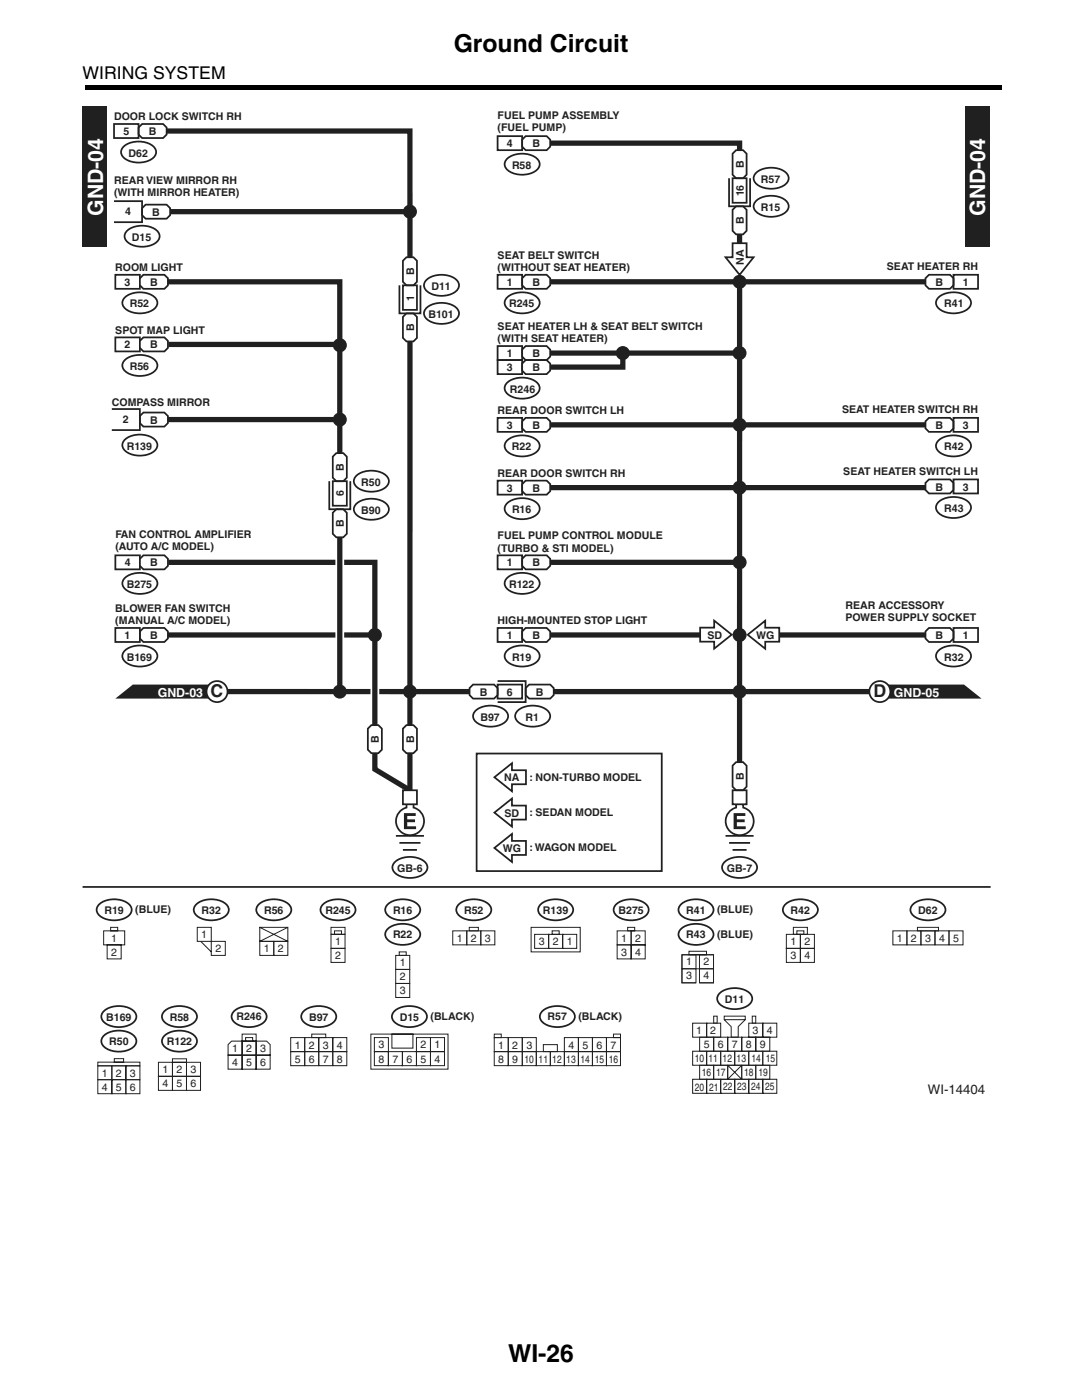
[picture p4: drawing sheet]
<svg xmlns="http://www.w3.org/2000/svg" width="216mm" height="279mm" viewBox="0 0 216 279" stroke-linecap="round" stroke-linejoin="round" font-family="sans-serif">
<path d="M17 17h183v.8h-183z" fill="#000"/>
<path d="M16.5 177.1h181.2" fill="none" stroke="#231f20" stroke-width=".35"/>
<g fill="#231f20">
<path d="M16.5 21.3h4.9v28h-4.9z"/>
<path d="M192.8 21.3h4.9v28h-4.9z"/>
</g>
<path d="M45.4 138.1h48.3M173.5 138.1h-63M81.8 149.7v8.1" fill="none" stroke="#231f20" stroke-width="1.1" stroke-linecap="butt"/>
<path d="M146.2 152.8l.7-.7h1.4l.7 .7v4.2l-.7 .7h-1.4l-.7-.7z" fill="none" stroke="#231f20" stroke-width=".35"/>
<path d="M80.6 162.3h2.4v.6h-1.7v.7h1.5v.5h-1.5v.8h1.8v.6h-2.5z" fill="#231f20"/>
<path d="M78.7 172.2a4.8 4.8 0 0 1 6.3 0 1.63 1.63 0 0 1-1 2.6 4.9 4.9 0 0 1-5.3-.7 1.38 1.38 0 0 1 0-1.9zM79 166.9h5.6M79.7 168.3h4.2M80.4 169.7h2.8M81.1 160.6v.6a2.8 2.8 0 0 0-1.6 4.3 2.8 2.8 0 0 0 4.6 0 2.8 2.8 0 0 0-1.6-4.3v-.6" fill="none" stroke="#231f20" stroke-width=".35"/>
<path d="M175.6 136.7h16.8l3.5 2.8h-20.3z" fill="#231f20"/>
<circle cx="175.6" cy="138.1" r="2.1" fill="#fff"/>
<g fill="none" stroke="#231f20" stroke-width=".35">
<path d="M24.8 130a4.8 4.8 0 0 1 6.3 0 1.63 1.63 0 0 1-1 2.6 4.9 4.9 0 0 1-5.3-.7 1.38 1.38 0 0 1 0-1.9z"/>
<circle cx="175.6" cy="138.1" r="2.1"/>
</g>
<path d="M109.8 28.6h37.8v3.6M147.6 56.3v95.8" fill="none" stroke="#231f20" stroke-width="1.1" stroke-linecap="butt"/>
<path d="M28.6 125.4h4.2l.7 .7v1.4l-.7 .7h-4.2l-.7-.7v-1.4z" fill="#fff"/>
<path d="M23 125.4h4.9v2.8h-4.9zM28.6 125.4h4.2l.7 .7v1.4l-.7 .7h-4.2l-.7-.7v-1.4z" fill="none" stroke="#231f20" stroke-width=".35"/>
<g fill="#231f20">
<circle cx="81.8" cy="42.3" r="1.4"/>
<circle cx="67.8" cy="68.9" r="1.4"/>
</g>
<path d="M24.5 29.4a4.8 4.8 0 0 1 6.3 0 1.63 1.63 0 0 1-.9 2.6 4.9 4.9 0 0 1-5.4-.7 1.38 1.38 0 0 1 0-1.9z" fill="none" stroke="#231f20" stroke-width=".35"/>
<path d="M27.7 25.5l.7-.7h4.2l.7 .7v1.4l-.7 .7h-4.2l-.7-.7z" fill="#fff"/>
<path d="M27.7 25.5l.7-.7h4.2l.7 .7v1.4l-.7 .7h-4.2l-.7-.7z" fill="none" stroke="#231f20" stroke-width=".35"/>
<path d="M33.3 26.2h48.5v25.2" fill="none" stroke="#231f20" stroke-width="1.1" stroke-linecap="butt"/>
<g fill="#231f20">
<circle cx="147.6" cy="138.1" r="1.4"/>
<circle cx="81.8" cy="138.1" r="1.4"/>
<circle cx="67.8" cy="138.1" r="1.4"/>
</g>
<path d="M24.8 59.5a4.8 4.8 0 0 1 6.3 0 1.63 1.63 0 0 1-1 2.6 4.9 4.9 0 0 1-5.3-.7 1.38 1.38 0 0 1 0-1.9zM101.1 59.5a4.8 4.8 0 0 1 6.3 0 1.63 1.63 0 0 1-1 2.6 4.9 4.9 0 0 1-5.3-.7 1.38 1.38 0 0 1 0-1.9zM24.8 72a4.8 4.8 0 0 1 6.3 0 1.63 1.63 0 0 1-1 2.6 4.9 4.9 0 0 1-5.3-.7 1.38 1.38 0 0 1 0-1.9zM101.1 88.1a4.8 4.8 0 0 1 6.3 0 1.63 1.63 0 0 1-1 2.6 4.9 4.9 0 0 1-5.3-.8 1.38 1.38 0 0 1 0-1.8z" fill="none" stroke="#231f20" stroke-width=".35"/>
<path d="M104.9 54.9h4.2l.7 .7v1.4l-.7 .7h-4.2l-.7-.7v-1.4z" fill="#fff"/>
<path d="M104.9 54.9h4.2l.7 .7v1.4l-.7 .7h-4.2l-.7-.7v-1.4z" fill="none" stroke="#231f20" stroke-width=".35"/>
<path d="M104.9 83.4h4.2l.7 .7v1.4l-.7 .7h-4.2l-.7-.7v-1.4z" fill="#fff"/>
<path d="M99.3 54.9h4.9v2.8h-4.9zM187.2 59.5a4.8 4.8 0 0 1 6.3 0 1.63 1.63 0 0 1-1 2.6 4.9 4.9 0 0 1-5.3-.7 1.38 1.38 0 0 1 0-1.9zM99.3 83.4h4.9v2.8h-4.9zM104.9 83.4h4.2l.7 .7v1.4l-.7 .7h-4.2l-.7-.7v-1.4z" fill="none" stroke="#231f20" stroke-width=".35"/>
<path d="M109.8 56.3h74.9M184.7 84.8h-74.9" fill="none" stroke="#231f20" stroke-width="1.1" stroke-linecap="butt"/>
<path d="M185.4 54.9h4.2l.7 .7v1.4l-.7 .7h-4.2l-.7-.7v-1.4z" fill="#fff"/>
<path d="M185.4 54.9h4.2l.7 .7v1.4l-.7 .7h-4.2l-.7-.7v-1.4zM190.3 54.9h4.9v2.8h-4.9zM187.2 88.1a4.8 4.8 0 0 1 6.3 0 1.63 1.63 0 0 1-1 2.6 4.9 4.9 0 0 1-5.3-.8 1.38 1.38 0 0 1 0-1.8z" fill="none" stroke="#231f20" stroke-width=".35"/>
<path d="M184.7 84.1l.7-.7h4.2l.7 .7v1.4l-.7 .7h-4.2l-.7-.7z" fill="#fff"/>
<path d="M184.7 84.1l.7-.7h4.2l.7 .7v1.4l-.7 .7h-4.2l-.7-.7zM190.3 83.4h4.9v2.8h-4.9z" fill="none" stroke="#231f20" stroke-width=".35"/>
<path d="M104.2 69.8l.7-.7h4.2l.7 .7v1.4l-.7 .7h-4.2l-.7-.7z" fill="#fff"/>
<path d="M99.3 69.1h4.9v2.8h-4.9zM101.1 76.6a4.8 4.8 0 0 1 6.3 0 1.63 1.63 0 0 1-1 2.5 4.9 4.9 0 0 1-5.3-.7 1.38 1.38 0 0 1 0-1.8zM104.2 69.8l.7-.7h4.2l.7 .7v1.4l-.7 .7h-4.2l-.7-.7z" fill="none" stroke="#231f20" stroke-width=".35"/>
<path d="M104.2 72.6l.7-.7h4.2l.7 .7v1.4l-.7 .7h-4.2l-.7-.7z" fill="#fff"/>
<path d="M99.3 71.9h4.9v2.8h-4.9zM104.2 72.6l.7-.7h4.2l.7 .7v1.4l-.7 .7h-4.2l-.7-.7zM187.2 100.4a4.8 4.8 0 0 1 6.3 0 1.63 1.63 0 0 1-1 2.5 4.9 4.9 0 0 1-5.3-.7 1.38 1.38 0 0 1 0-1.8z" fill="none" stroke="#231f20" stroke-width=".35"/>
<path d="M184.7 96.4l.7-.7h4.2l.7 .7v1.4l-.7 .7h-4.2l-.7-.7z" fill="#fff"/>
<path d="M184.7 96.4l.7-.7h4.2l.7 .7v1.4l-.7 .7h-4.2l-.7-.7zM190.3 95.7h4.9v2.8h-4.9zM187.2 130a4.8 4.8 0 0 1 6.3 0 1.63 1.63 0 0 1-1 2.6 4.9 4.9 0 0 1-5.3-.7 1.38 1.38 0 0 1 0-1.9z" fill="none" stroke="#231f20" stroke-width=".35"/>
<path d="M185.4 125.4h4.2l.7 .7v1.4l-.7 .7h-4.2l-.7-.7v-1.4z" fill="#fff"/>
<path d="M101.1 31.9a4.8 4.8 0 0 1 6.3 0 1.63 1.63 0 0 1-1 2.5 4.9 4.9 0 0 1-5.3-.7 1.38 1.38 0 0 1 0-1.8zM185.4 125.4h4.2l.7 .7v1.4l-.7 .7h-4.2l-.7-.7v-1.4zM190.3 125.4h4.9v2.8h-4.9z" fill="none" stroke="#231f20" stroke-width=".35"/>
<path d="M104.9 27.2h4.2l.7 .7v1.4l-.7 .7h-4.2l-.7-.7v-1.4z" fill="#fff"/>
<path d="M99.3 27.2h4.9v2.8h-4.9zM104.9 27.2h4.2l.7 .7v1.4l-.7 .7h-4.2l-.7-.7v-1.4z" fill="none" stroke="#231f20" stroke-width=".35"/>
<g fill="#231f20">
<circle cx="147.6" cy="56.3" r="1.4"/>
<circle cx="147.6" cy="84.8" r="1.4"/>
</g>
<path d="M22.8 24.8h4.9v2.8h-4.9zM23 54.9h4.9v2.8h-4.9zM23 67.4h4.9v2.8h-4.9z" fill="none" stroke="#231f20" stroke-width=".35"/>
<path d="M109.8 70.5h37.8" fill="none" stroke="#231f20" stroke-width="1.1" stroke-linecap="butt"/>
<circle cx="147.6" cy="70.5" r="1.4" fill="#231f20"/>
<path d="M101.1 115.5a4.8 4.8 0 0 1 6.3 0 1.63 1.63 0 0 1-1 2.6 4.9 4.9 0 0 1-5.3-.7 1.38 1.38 0 0 1 0-1.9z" fill="none" stroke="#231f20" stroke-width=".35"/>
<path d="M104.2 111.6l.7-.7h4.2l.7 .7v1.4l-.7 .7h-4.2l-.7-.7z" fill="#fff"/>
<path d="M99.3 110.9h4.9v2.8h-4.9zM101.1 100.6a4.8 4.8 0 0 1 6.3 0 1.63 1.63 0 0 1-1 2.6 4.9 4.9 0 0 1-5.3-.7 1.38 1.38 0 0 1 0-1.9zM104.2 111.6l.7-.7h4.2l.7 .7v1.4l-.7 .7h-4.2l-.7-.7z" fill="none" stroke="#231f20" stroke-width=".35"/>
<path d="M104.9 95.9h4.2l.7 .7v1.4l-.7 .7h-4.2l-.7-.7v-1.4z" fill="#fff"/>
<path d="M99.3 95.9h4.9v2.8h-4.9zM104.9 95.9h4.2l.7 .7v1.4l-.7 .7h-4.2l-.7-.7v-1.4z" fill="none" stroke="#231f20" stroke-width=".35"/>
<path d="M184.7 97.3h-74.9" fill="none" stroke="#231f20" stroke-width="1.1" stroke-linecap="butt"/>
<circle cx="147.6" cy="97.3" r="1.4" fill="#231f20"/>
<path d="M147.6 112.3h-37.8" fill="none" stroke="#231f20" stroke-width="1.1" stroke-linecap="butt"/>
<path d="M101.1 130a4.8 4.8 0 0 1 6.3 0 1.63 1.63 0 0 1-1 2.6 4.9 4.9 0 0 1-5.3-.7 1.38 1.38 0 0 1 0-1.9z" fill="none" stroke="#231f20" stroke-width=".35"/>
<path d="M104.2 126.1l.7-.7h4.2l.7 .7v1.4l-.7 .7h-4.2l-.7-.7z" fill="#fff"/>
<path d="M99.3 125.4h4.9v2.8h-4.9zM104.2 126.1l.7-.7h4.2l.7 .7v1.4l-.7 .7h-4.2l-.7-.7z" fill="none" stroke="#231f20" stroke-width=".35"/>
<path d="M142.9 126.8h-33.1M184.7 126.8h-31" fill="none" stroke="#231f20" stroke-width="1.1" stroke-linecap="butt"/>
<g fill="#231f20">
<path d="M23 139.5l3.5-2.8h16.8v2.8z"/>
<circle cx="147.6" cy="112.3" r="1.4"/>
<circle cx="147.6" cy="126.8" r="1.4"/>
</g>
<circle cx="43.3" cy="138.1" r="2.1" fill="#fff"/>
<circle cx="43.3" cy="138.1" r="2.1" fill="none" stroke="#231f20" stroke-width=".35"/>
<path d="M146.4 162.3h2.4v.6h-1.7v.7h1.5v.5h-1.5v.9h1.8v.5h-2.5z" fill="#231f20"/>
<path d="M150.8 34.7a4.8 4.8 0 0 1 6.3 0 1.63 1.63 0 0 1-1 2.5 4.9 4.9 0 0 1-5.3-.7 1.38 1.38 0 0 1 0-1.8zM150.8 40.3a4.8 4.8 0 0 1 6.3 0 1.63 1.63 0 0 1-1 2.5 4.9 4.9 0 0 1-5.3-.7 1.38 1.38 0 0 1 0-1.8zM146.2 157.8h2.8v2.8h-2.8zM144.5 172.2a4.8 4.8 0 0 1 6.3 0 1.63 1.63 0 0 1-1 2.6 4.9 4.9 0 0 1-5.3-.7 1.38 1.38 0 0 1 0-1.9zM144.8 166.9h5.6M145.5 168.3h4.2M146.2 169.7h2.8M146.9 160.6v.6a2.8 2.8 0 0 0-1.6 4.3 2.8 2.8 0 0 0 4.6 0 2.8 2.8 0 0 0-1.6-4.3v-.6M77.2 180.7a4.8 4.8 0 0 1 6.3 0 1.63 1.63 0 0 1-.9 2.6 4.9 4.9 0 0 1-5.4-.8 1.38 1.38 0 0 1 0-1.8zM77.2 185.6a4.8 4.8 0 0 1 6.3 0 1.63 1.63 0 0 1-.9 2.6 4.9 4.9 0 0 1-5.4-.8 1.38 1.38 0 0 1 0-1.8z" fill="none" stroke="#231f20" stroke-width=".35"/>
<path d="M79 190.7h2.8v2.8h-2.8zM79 193.5h2.8v2.8h-2.8zM79 196.3h2.8v2.8h-2.8zM79.7 190h1.4v.7h-1.4z" fill="none" stroke="#231f20" stroke-width=".2"/>
<path d="M146.2 30.7l.7-.7h1.4l.7 .7v4.2l-.7 .7h-1.4l-.7-.7z" fill="#fff"/>
<path d="M146.2 30.7l.7-.7h1.4l.7 .7v4.2l-.7 .7h-1.4l-.7-.7z" fill="none" stroke="#231f20" stroke-width=".35"/>
<path d="M146.2 41.9l.7-.7h1.4l.7 .7v4.2l-.7 .7h-1.4l-.7-.7z" fill="#fff"/>
<path d="M146.2 35.6h2.8v4.9h-2.8zM146.2 41.9l.7-.7h1.4l.7 .7v4.2l-.7 .7h-1.4l-.7-.7zM94.8 142a4.8 4.8 0 0 1 6.3 0 1.63 1.63 0 0 1-1 2.6 4.9 4.9 0 0 1-5.3-.7 1.38 1.38 0 0 1 0-1.9zM103.2 142a4.8 4.8 0 0 1 6.3 0 1.63 1.63 0 0 1-1 2.6 4.9 4.9 0 0 1-5.3-.7 1.38 1.38 0 0 1 0-1.9z" fill="none" stroke="#231f20" stroke-width=".35"/>
<path d="M105.6 136.7h4.2l.7 .7v1.4l-.7 .7h-4.2l-.7-.7v-1.4z" fill="#fff"/>
<path d="M105.6 136.7h4.2l.7 .7v1.4l-.7 .7h-4.2l-.7-.7v-1.4z" fill="none" stroke="#231f20" stroke-width=".35"/>
<path d="M94.4 136.7h4.2l.7 .7v1.4l-.7 .7h-4.2l-.7-.7v-1.4z" fill="#fff"/>
<path d="M94.4 136.7h4.2l.7 .7v1.4l-.7 .7h-4.2l-.7-.7v-1.4z" fill="none" stroke="#231f20" stroke-width=".35"/>
<path d="M80.4 145.5l.7-.7h1.4l.7 .7v4.2l-.7 .7h-1.4l-.7-.7z" fill="#fff"/>
<path d="M80.4 145.5l.7-.7h1.4l.7 .7v4.2l-.7 .7h-1.4l-.7-.7z" fill="none" stroke="#231f20" stroke-width=".35"/>
<path d="M74.1 144.8h1.4l.7 .7v4.2l-.7 .7h-1.4l-.7-.7v-4.2z" fill="#fff"/>
<path d="M145.5 35.6v5.6h4.2v-5.6M85 56a4.8 4.8 0 0 1 6.3 0 1.63 1.63 0 0 1-1 2.6 4.9 4.9 0 0 1-5.3-.7 1.38 1.38 0 0 1 0-1.9zM85 61.6a4.8 4.8 0 0 1 6.3 0 1.63 1.63 0 0 1-1 2.6 4.9 4.9 0 0 1-5.3-.7 1.38 1.38 0 0 1 0-1.9zM99.3 136h5.6v4.2h-5.6M74.1 144.8h1.4l.7 .7v4.2l-.7 .7h-1.4l-.7-.7v-4.2z" fill="none" stroke="#231f20" stroke-width=".35"/>
<path d="M81.8 67.9v76.9" fill="none" stroke="#231f20" stroke-width="1.1" stroke-linecap="butt"/>
<path d="M81.1 51.4h1.4l.7 .7v4.2l-.7 .7h-1.4l-.7-.7v-4.2z" fill="#fff"/>
<path d="M81.1 51.4h1.4l.7 .7v4.2l-.7 .7h-1.4l-.7-.7v-4.2z" fill="none" stroke="#231f20" stroke-width=".35"/>
<path d="M81.1 62.6h1.4l.7 .7v4.2l-.7 .7h-1.4l-.7-.7v-4.2z" fill="#fff"/>
<path d="M79.7 57v5.6h4.2v-5.6M80.4 57h2.8v4.9h-2.8zM81.1 62.6h1.4l.7 .7v4.2l-.7 .7h-1.4l-.7-.7v-4.2z" fill="none" stroke="#231f20" stroke-width=".35"/>
<path d="M28.6 54.9h4.2l.7 .7v1.4l-.7 .7h-4.2l-.7-.7v-1.4z" fill="#fff"/>
<path d="M28.6 54.9h4.2l.7 .7v1.4l-.7 .7h-4.2l-.7-.7v-1.4z" fill="none" stroke="#231f20" stroke-width=".35"/>
<path d="M28.6 67.4h4.2l.7 .7v1.4l-.7 .7h-4.2l-.7-.7v-1.4z" fill="#fff"/>
<path d="M28.6 67.4h4.2l.7 .7v1.4l-.7 .7h-4.2l-.7-.7v-1.4zM71 95.1a4.8 4.8 0 0 1 6.3 0 1.63 1.63 0 0 1-1 2.6 4.9 4.9 0 0 1-5.3-.7 1.38 1.38 0 0 1 0-1.9zM71 100.7a4.8 4.8 0 0 1 6.3 0 1.63 1.63 0 0 1-1 2.6 4.9 4.9 0 0 1-5.3-.7 1.38 1.38 0 0 1 0-1.9z" fill="none" stroke="#231f20" stroke-width=".35"/>
<path d="M33.5 56.3h34.3v34.2M74.8 150.4v3.2l7 4.2" fill="none" stroke="#231f20" stroke-width="1.1" stroke-linecap="butt"/>
<path d="M67.1 90.5h1.4l.7 .7v4.2l-.7 .7h-1.4l-.7-.7v-4.2z" fill="#fff"/>
<path d="M67.1 90.5h1.4l.7 .7v4.2l-.7 .7h-1.4l-.7-.7v-4.2z" fill="none" stroke="#231f20" stroke-width=".35"/>
<path d="M67.1 101.7h1.4l.7 .7v4.2l-.7 .7h-1.4l-.7-.7v-4.2z" fill="#fff"/>
<path d="M65.7 96.1v5.6h4.2v-5.6M66.4 96.1h2.8v4.9h-2.8zM67.1 101.7h1.4l.7 .7v4.2l-.7 .7h-1.4l-.7-.7v-4.2z" fill="none" stroke="#231f20" stroke-width=".35"/>
<path d="M33.6 68.8h34.3" fill="none" stroke="#231f20" stroke-width="1.1" stroke-linecap="butt"/>
<circle cx="74.8" cy="126.8" r="1.4" fill="#231f20"/>
<path d="M23 110.9h4.9v2.8h-4.9zM24.8 115.5a4.8 4.8 0 0 1 6.3 0 1.63 1.63 0 0 1-1 2.6 4.9 4.9 0 0 1-5.3-.7 1.38 1.38 0 0 1 0-1.9z" fill="none" stroke="#231f20" stroke-width=".35"/>
<path d="M28.6 110.9h4.2l.7 .7v1.4l-.7 .7h-4.2l-.7-.7v-1.4z" fill="#fff"/>
<path d="M28.6 110.9h4.2l.7 .7v1.4l-.7 .7h-4.2l-.7-.7v-1.4z" fill="none" stroke="#231f20" stroke-width=".35"/>
<path d="M33.6 112.3h41.2v14.5" fill="none" stroke="#231f20" stroke-width="1.1" stroke-linecap="butt"/>
<circle cx="67.8" cy="83.8" r="1.4" fill="#231f20"/>
<path d="M24.8 87.9a4.8 4.8 0 0 1 6.3 0 1.63 1.63 0 0 1-1 2.6 4.9 4.9 0 0 1-5.3-.7 1.38 1.38 0 0 1 0-1.9z" fill="none" stroke="#231f20" stroke-width=".35"/>
<path d="M27.9 83.1l.7-.7h4.2l.7 .7v1.4l-.7 .7h-4.2l-.7-.7z" fill="#fff"/>
<path d="M25.2 46.2a4.8 4.8 0 0 1 6.3 0 1.63 1.63 0 0 1-.9 2.6 4.9 4.9 0 0 1-5.4-.7 1.38 1.38 0 0 1 0-1.9zM27.9 83.1l.7-.7h4.2l.7 .7v1.4l-.7 .7h-4.2l-.7-.7zM19.6 180.7a4.8 4.8 0 0 1 6.3 0 1.63 1.63 0 0 1-.9 2.6 4.9 4.9 0 0 1-5.4-.8 1.38 1.38 0 0 1 0-1.8zM51.5 180.7a4.8 4.8 0 0 1 6.3 0 1.63 1.63 0 0 1-1 2.6 4.9 4.9 0 0 1-5.3-.8 1.38 1.38 0 0 1 0-1.8zM64.3 180.7a4.8 4.8 0 0 1 6.3 0 1.63 1.63 0 0 1-.9 2.6 4.9 4.9 0 0 1-5.4-.8 1.38 1.38 0 0 1 0-1.8zM91.4 180.7a4.8 4.8 0 0 1 6.3 0 1.63 1.63 0 0 1-.9 2.6 4.9 4.9 0 0 1-5.4-.8 1.38 1.38 0 0 1 0-1.8zM143.5 198.4a4.8 4.8 0 0 1 6.3 0 1.63 1.63 0 0 1-1 2.6 4.9 4.9 0 0 1-5.3-.7 1.38 1.38 0 0 1 0-1.9zM32.7 202a4.8 4.8 0 0 1 6.3 0 1.63 1.63 0 0 1-1 2.6 4.9 4.9 0 0 1-5.3-.7 1.38 1.38 0 0 1 0-1.9zM32.7 206.9a4.8 4.8 0 0 1 6.3 0 1.63 1.63 0 0 1-1 2.6 4.9 4.9 0 0 1-5.3-.7 1.38 1.38 0 0 1 0-1.9zM60.5 202a4.8 4.8 0 0 1 6.3 0 1.63 1.63 0 0 1-1 2.6 4.9 4.9 0 0 1-5.3-.7 1.38 1.38 0 0 1 0-1.9zM78.6 202a4.8 4.8 0 0 1 6.3 0 1.63 1.63 0 0 1-1 2.6 4.9 4.9 0 0 1-5.3-.7 1.38 1.38 0 0 1 0-1.9zM108.1 202a4.8 4.8 0 0 1 6.3 0 1.63 1.63 0 0 1-1 2.6 4.9 4.9 0 0 1-5.3-.8 1.38 1.38 0 0 1 0-1.8z" fill="none" stroke="#231f20" stroke-width=".35"/>
<path d="M33.5 83.8h34.3" fill="none" stroke="#231f20" stroke-width="1.1" stroke-linecap="butt"/>
<g fill="none" stroke="#231f20" stroke-width=".2">
<path d="M51.9 185.1h5.6v2.8h-5.6zM51.9 187.9h2.8v2.8h-2.8zM51.9 185.1l5.6 2.8M54.7 187.9h2.8v2.8h-2.8zM57.5 185.1l-5.6 2.8M66.1 186.5h2.8v2.8h-2.8zM66.1 189.3h2.8v2.8h-2.8zM66.1 185.1h2.8v1.4h-2.8zM66.8 185.8h1.4v.7h-1.4zM90.4 185.8h2.8v2.8h-2.8zM93.2 185.8h2.8v2.8h-2.8zM93.7 185.1h1.8v.7h-1.8z"/>
<path d="M96 185.8h2.8v2.8h-2.8zM31.6 212.1h2.8v2.8h-2.8zM31.6 214.9h2.8v2.8h-2.8zM34.4 214.9h2.8v2.8h-2.8zM34.4 212.1h2.8v2.8h-2.8zM34.4 211.4h2.8v.7h-2.8zM37.2 212.1h2.8v2.8h-2.8zM37.2 214.9h2.8v2.8h-2.8zM58 207.1h2.8v2.8h-2.8zM58 209.9h2.8v2.8h-2.8zM60.8 207.1h2.8v2.8h-2.8zM60.8 209.9h2.8v2.8h-2.8z"/>
<path d="M62.2 206.4h2.8v.7h-2.8zM63.6 207.1h2.8v2.8h-2.8zM63.6 209.9h2.8v2.8h-2.8zM66.4 207.1h2.8v2.8h-2.8zM66.4 209.9h2.8v2.8h-2.8z"/>
</g>
<path d="M29.1 40.9h4.2l.7 .7v1.4l-.7 .7h-4.2l-.7-.7v-1.4z" fill="#fff"/>
<path d="M22.8 40.2h5.6v4.2h-5.6M29.1 40.9h4.2l.7 .7v1.4l-.7 .7h-4.2l-.7-.7v-1.4zM22.3 81.7h5.6v4.2h-5.6M99.3 136.7h4.9v2.8h-4.9z" fill="none" stroke="#231f20" stroke-width=".35"/>
<path d="M67.8 110.2v19.6M74.8 130.3v10.7" fill="none" stroke="#fff" stroke-width="1.8" stroke-linecap="butt"/>
<path d="M67.8 107.3v30.1M33.5 126.8h41.3v18" fill="none" stroke="#231f20" stroke-width="1.1" stroke-linecap="butt"/>
<path d="M80.4 157.8h2.8v2.8h-2.8z" fill="#fff"/>
<path d="M80.4 157.8h2.8v2.8h-2.8z" fill="none" stroke="#231f20" stroke-width=".35"/>
<path d="M34 42.3h47.8" fill="none" stroke="#231f20" stroke-width="1.1" stroke-linecap="butt"/>
<path d="M146.2 48.6h2.8v2.8h1.4l-2.8 3.5-2.8-3.5h1.4z" fill="#fff"/>
<path d="M146.2 48.6h2.8v2.8h1.4l-2.8 3.5-2.8-3.5h1.4zM39 180.7a4.8 4.8 0 0 1 6.3 0 1.63 1.63 0 0 1-.9 2.6 4.9 4.9 0 0 1-5.4-.8 1.38 1.38 0 0 1 0-1.8zM107.8 180.7a4.8 4.8 0 0 1 6.3 0 1.63 1.63 0 0 1-1 2.6 4.9 4.9 0 0 1-5.3-.8 1.38 1.38 0 0 1 0-1.8zM156.6 180.7a4.8 4.8 0 0 1 6.3 0 1.63 1.63 0 0 1-1 2.6 4.9 4.9 0 0 1-5.3-.8 1.38 1.38 0 0 1 0-1.8zM182.1 180.7a4.8 4.8 0 0 1 6.3 0 1.63 1.63 0 0 1-1 2.6 4.9 4.9 0 0 1-5.3-.8 1.38 1.38 0 0 1 0-1.8zM20.6 202a4.8 4.8 0 0 1 6.3 0 1.63 1.63 0 0 1-1 2.6 4.9 4.9 0 0 1-5.3-.8 1.38 1.38 0 0 1 0-1.8zM20.6 206.9a4.8 4.8 0 0 1 6.3 0 1.63 1.63 0 0 1-1 2.6 4.9 4.9 0 0 1-5.3-.7 1.38 1.38 0 0 1 0-1.9z" fill="none" stroke="#231f20" stroke-width=".35"/>
<g fill="none" stroke="#231f20" stroke-width=".2">
<path d="M39.4 185.1h2.8v2.8h-2.8zM40.1 187.9l2.1 2.1M42.2 187.9h2.8v2.8h-2.8zM106 185.1h9.8v4.9h-9.8zM106.7 186.5h2.8v2.8h-2.8zM109.5 186.5h2.8v2.8h-2.8zM110.2 185.8h1.4v.7h-1.4zM112.3 186.5h2.8v2.8h-2.8zM157 186.5h2.8v2.8h-2.8zM157 189.3h2.8v2.8h-2.8zM158.4 185.1h2.8v1.4h-2.8zM159.1 185.8h1.4v.7h-1.4z"/>
<path d="M159.8 186.5h2.8v2.8h-2.8zM159.8 189.3h2.8v2.8h-2.8zM178.2 185.8h2.8v2.8h-2.8zM181 185.8h2.8v2.8h-2.8zM183.1 185.1h4.2v.7h-4.2zM183.8 185.8h2.8v2.8h-2.8zM186.6 185.8h2.8v2.8h-2.8zM189.4 185.8h2.8v2.8h-2.8zM19.5 212.8h2.8v2.7h-2.8zM19.5 215.5h2.8v2.8h-2.8zM19.5 212h8.4v.8h-8.4zM22.3 212.8h2.8v2.7h-2.8z"/>
<path d="M22.3 215.5h2.8v2.8h-2.8zM22.8 211.3h1.9v.7h-1.9zM25.1 212.8h2.8v2.7h-2.8zM25.1 215.5h2.8v2.8h-2.8z"/>
</g>
<path d="M98.7 155.2l3.5-2.8v1.4h2.8v2.8h-2.8v1.4z" fill="#fff"/>
<path d="M98.7 155.2l3.5-2.8v1.4h2.8v2.8h-2.8v1.4z" fill="none" stroke="#231f20" stroke-width=".35"/>
<path d="M98.7 162.2l3.5-2.8v1.4h2.8v2.8h-2.8v1.4z" fill="#fff"/>
<path d="M98.7 162.2l3.5-2.8v1.4h2.8v2.8h-2.8v1.4z" fill="none" stroke="#231f20" stroke-width=".35"/>
<path d="M98.7 169.3l3.5-2.8v1.4h2.8v2.8h-2.8v1.4z" fill="#fff"/>
<path d="M98.7 169.3l3.5-2.8v1.4h2.8v2.8h-2.8v1.4zM122.8 180.7a4.8 4.8 0 0 1 6.3 0 1.63 1.63 0 0 1-.9 2.6 4.9 4.9 0 0 1-5.4-.8 1.38 1.38 0 0 1 0-1.8zM135.8 180.7a4.8 4.8 0 0 1 6.3 0 1.63 1.63 0 0 1-1 2.6 4.9 4.9 0 0 1-5.3-.8 1.38 1.38 0 0 1 0-1.8zM135.8 185.6a4.8 4.8 0 0 1 6.3 0 1.63 1.63 0 0 1-1 2.6 4.9 4.9 0 0 1-5.3-.8 1.38 1.38 0 0 1 0-1.8zM46.6 202a4.8 4.8 0 0 1 6.3 0 1.63 1.63 0 0 1-1 2.6 4.9 4.9 0 0 1-5.3-.7 1.38 1.38 0 0 1 0-1.9z" fill="none" stroke="#231f20" stroke-width=".35"/>
<g fill="none" stroke="#231f20" stroke-width=".2">
<path d="M20.7 185.8h4.2v2.8h-4.2zM21.4 188.6h2.8v2.8h-2.8zM22.1 185.1h1.4v.7h-1.4zM123.2 185.8h2.8v2.8h-2.8zM123.2 188.6h2.8v2.8h-2.8zM125.3 185.1h1.4v.7h-1.4zM126 185.8h2.8v2.8h-2.8zM126 188.6h2.8v2.8h-2.8zM136.1 190.6h2.8v2.8h-2.8zM136.1 193.4h2.8v2.8h-2.8zM137.5 189.9h3.5v.7h-3.5zM138.9 196.2h-2.8v-5.6h6.3v5.6h-2.8"/>
<path d="M138.9 193.4h.7M139.6 190.6h2.8v2.8h-2.8zM139.6 193.4h2.8v2.8h-2.8zM45.5 208.5l.7-.7h2.1v2.8h-2.8zM45.5 210.6h2.8v2.8h-2.8zM48.3 210.6h2.8v2.8h-2.8zM48.3 207.8h2.8v2.8h-2.8zM48.3 206.4h2.8v1.4h-2.8zM49 207.8v-.7h1.4v.7M51.1 207.8h2.1l.7 .7v2.1h-2.8zM51.1 210.6h2.8v2.8h-2.8zM74 206.4h15.4v7h-15.4z"/>
<path d="M74.7 207.1h2.8v2.8h-2.8zM74.7 209.9h2.8v2.8h-2.8zM77.5 209.9h2.8v2.8h-2.8zM78.2 206.4h4.2v2.8h-4.2zM80.3 209.9h2.8v2.8h-2.8zM83.1 207.1h2.8v2.8h-2.8zM83.1 209.9h2.8v2.8h-2.8zM85.9 207.1h2.8v2.8h-2.8zM85.9 209.9h2.8v2.8h-2.8zM98.7 207.1h2.8v2.8h-2.8zM98.7 209.9h2.8v2.8h-2.8zM98.7 206.4h1.4v.7h-1.4z"/>
<path d="M101.5 207.1h2.8v2.8h-2.8zM101.5 209.9h2.8v2.8h-2.8zM104.3 207.1h2.8v2.8h-2.8zM104.3 209.9h2.8v2.8h-2.8zM107.1 209.9h2.8v2.8h-2.8zM108.5 208.5h2.8v1.4h-2.8zM109.9 209.9h2.8v2.8h-2.8zM112.7 207.1h2.8v2.8h-2.8zM112.7 209.9h2.8v2.8h-2.8zM115.5 207.1h2.8v2.8h-2.8zM115.5 209.9h2.8v2.8h-2.8zM118.3 207.1h2.8v2.8h-2.8z"/>
<path d="M118.3 209.9h2.8v2.8h-2.8zM121.1 207.1h2.8v2.8h-2.8zM121.1 209.9h2.8v2.8h-2.8zM122.5 206.4h1.4v.7h-1.4zM138.3 204.2h2.8v2.8h-2.8zM138.3 215.4h2.8v2.8h-2.8zM138.3 209.8h2.8v2.8h-2.8zM139.7 207h2.8v2.8h-2.8zM139.7 212.6h2.8v2.8h-2.8zM141.1 204.2h2.8v2.8h-2.8zM141.1 209.8h2.8v2.8h-2.8zM141.1 215.4h2.8v2.8h-2.8z"/>
<path d="M142.5 207h2.8v2.8h-2.8zM142.5 212.6h2.8v2.8h-2.8zM142.5 202.8h.7v1.4h-.7zM143.9 215.4h2.8v2.8h-2.8zM143.9 209.8h2.8v2.8h-2.8zM144.6 202.8h4.2v.7l-1.4 1.4v2.1h-1.4v-2.1l-1.4-1.4zM144.6 203.5h4.2M145.3 207h2.8v2.8h-2.8zM145.3 212.6h2.8v2.8h-2.8zM145.3 212.6l2.8 2.8M146.7 215.4h2.8v2.8h-2.8zM146.7 209.8h2.8v2.8h-2.8z"/>
<path d="M148.1 207h2.8v2.8h-2.8zM148.1 212.6h2.8v2.8h-2.8zM148.1 212.6l-2.8 2.8M149.5 215.4h2.8v2.8h-2.8zM149.5 204.2h2.8v2.8h-2.8zM149.5 209.8h2.8v2.8h-2.8zM150.2 202.8h.7v1.4h-.7zM150.9 207h2.8v2.8h-2.8zM150.9 212.6h2.8v2.8h-2.8zM152.3 204.2h2.8v2.8h-2.8zM152.3 215.4h2.8v2.8h-2.8zM152.3 209.8h2.8v2.8h-2.8z"/>
</g>
<path d="M147.6 46.8v1.8" fill="none" stroke="#231f20" stroke-width="1.1" stroke-linecap="butt"/>
<circle cx="124.3" cy="70.5" r="1.4" fill="#231f20"/>
<path d="M124.3 70.5v2.8h-14.5" fill="none" stroke="#231f20" stroke-width="1.1" stroke-linecap="butt"/>
<path d="M95.1 150.4h37v23.5h-37z" fill="none" stroke="#231f20" stroke-width=".35"/>
<path d="M139.8 125.3h2.8v-1.4l3.5 2.8-3.5 2.8v-1.4h-2.8z" fill="#fff"/>
<path d="M139.8 125.3h2.8v-1.4l3.5 2.8-3.5 2.8v-1.4h-2.8z" fill="none" stroke="#231f20" stroke-width=".35"/>
<path d="M149.2 126.7l3.5-2.8v1.4h2.8v2.8h-2.8v1.4z" fill="#fff"/>
<path d="M149.2 126.7l3.5-2.8v1.4h2.8v2.8h-2.8v1.4z" fill="none" stroke="#231f20" stroke-width=".35"/>
<g font-size="4.9">
<text x="90.6" y="10.3">Ground Circuit</text>
<text x="101.4" y="271.9">WI-26</text>
</g>
<g font-size="4.2" fill="#fff">
<text x="20.6" y="43.1" transform="rotate(-90 20.6 43.1)">GND-04</text>
<text x="196.7" y="43.1" transform="rotate(-90 196.7 43.1)">GND-04</text>
</g>
<text font-size="3.5" x="16.5" y="15.7">WIRING SYSTEM</text>
<g font-size="3.5" fill="#231f20">
<text x="42" y="139.2">C</text>
<text x="174.4" y="139.2">D</text>
</g>
<text font-size="2.6" fill="#231f20" x="185.2" y="218.3">WI-14404</text>
<g font-size="2.5" fill="#fff">
<text x="31.5" y="139">GND-03</text>
<text x="178.4" y="139">GND-05</text>
</g>
<g font-size="2.1" fill="#231f20">
<text x="22.8" y="23.9">DOOR LOCK SWITCH RH</text>
<text x="99.3" y="23.8">FUEL PUMP ASSEMBLY</text>
<text x="24.6" y="27">5</text>
<text x="29.7" y="27">B</text>
<text x="99.3" y="26.2">(FUEL PUMP)</text>
<text x="101.2" y="29.4">4</text>
<text x="106.3" y="29.4">B</text>
<text x="25.6" y="31.3">D62</text>
<text x="102.2" y="33.7">R58</text>
<text x="148.4" y="33.5" transform="rotate(-90 148.4 33.5)">B</text>
<text x="22.8" y="36.7">REAR VIEW MIRROR RH</text>
<text x="22.8" y="39.1">(WITH MIRROR HEATER)</text>
<text x="148.4" y="39.2" transform="rotate(-90 148.4 39.2)">16</text>
<text x="151.9" y="36.5">R57</text>
<text x="25" y="43">4</text>
<text x="30.4" y="43.1">B</text>
<text x="148.4" y="44.7" transform="rotate(-90 148.4 44.7)">B</text>
<text x="151.9" y="42.1">R15</text>
<text x="26.3" y="48.1">D15</text>
<text x="99.3" y="51.7">SEAT BELT SWITCH</text>
<text x="148.4" y="52.9" transform="rotate(-90 148.4 52.9)">NA</text>
<text x="177" y="53.8">SEAT HEATER RH</text>
<text x="23" y="54.2">ROOM LIGHT</text>
<text x="24.9" y="57.1">3</text>
<text x="30" y="57.1">B</text>
<text x="82.6" y="60" transform="rotate(-90 82.6 60)">1</text>
<text x="82.6" y="54.9" transform="rotate(-90 82.6 54.9)">B</text>
<text x="86.1" y="57.9">D11</text>
<text x="99.3" y="54.2">(WITHOUT SEAT HEATER)</text>
<text x="101.2" y="57.1">1</text>
<text x="106.3" y="57.1">B</text>
<text x="186.8" y="57.1">B</text>
<text x="192.2" y="57.1">1</text>
<text x="25.9" y="61.4">R52</text>
<text x="85.5" y="63.5">B101</text>
<text x="99.3" y="65.8">SEAT HEATER LH &amp; SEAT BELT SWITCH</text>
<text x="101.6" y="61.4">R245</text>
<text x="188.5" y="61.3">R41</text>
<text x="23" y="66.7">SPOT MAP LIGHT</text>
<text x="24.9" y="69.6">2</text>
<text x="30" y="69.6">B</text>
<text x="82.6" y="66.1" transform="rotate(-90 82.6 66.1)">B</text>
<text x="99.3" y="68.3">(WITH SEAT HEATER)</text>
<text x="101.2" y="71.3">1</text>
<text x="106.3" y="71.3">B</text>
<text x="25.9" y="73.8">R56</text>
<text x="101.2" y="74.1">3</text>
<text x="106.3" y="74.1">B</text>
<text x="22.3" y="81">COMPASS MIRROR</text>
<text x="99.3" y="82.7">REAR DOOR SWITCH LH</text>
<text x="101.8" y="78.4">R246</text>
<text x="168.1" y="82.4">SEAT HEATER SWITCH RH</text>
<text x="24.5" y="84.5">2</text>
<text x="25.3" y="89.7">R139</text>
<text x="30" y="84.6">B</text>
<text x="101.2" y="85.6">3</text>
<text x="102.2" y="89.9">R22</text>
<text x="106.3" y="85.6">B</text>
<text x="186.8" y="85.6">B</text>
<text x="188.5" y="89.9">R42</text>
<text x="192.2" y="85.6">3</text>
<text x="68.6" y="94" transform="rotate(-90 68.6 94)">B</text>
<text x="99.3" y="95.2">REAR DOOR SWITCH RH</text>
<text x="168.3" y="94.9">SEAT HEATER SWITCH LH</text>
<text x="68.6" y="99.1" transform="rotate(-90 68.6 99.1)">6</text>
<text x="72.1" y="97">R50</text>
<text x="101.2" y="98.2">3</text>
<text x="106.3" y="98.2">B</text>
<text x="186.8" y="97.9">B</text>
<text x="192.2" y="97.9">3</text>
<text x="23" y="107.3">FAN CONTROL AMPLIFIER</text>
<text x="68.6" y="105.2" transform="rotate(-90 68.6 105.2)">B</text>
<text x="72.1" y="102.6">B90</text>
<text x="99.3" y="107.7">FUEL PUMP CONTROL MODULE</text>
<text x="102.2" y="102.4">R16</text>
<text x="188.5" y="102.2">R43</text>
<text x="23" y="109.8">(AUTO A/C MODEL)</text>
<text x="24.9" y="113.1">4</text>
<text x="30" y="113.1">B</text>
<text x="99.3" y="110.2">(TURBO &amp; STI MODEL)</text>
<text x="101.2" y="113.1">1</text>
<text x="106.3" y="113.1">B</text>
<text x="25.3" y="117.4">B275</text>
<text x="101.6" y="117.4">R122</text>
<text x="23" y="122.1">BLOWER FAN SWITCH</text>
<text x="23" y="124.6">(MANUAL A/C MODEL)</text>
<text x="99.3" y="124.5">HIGH-MOUNTED STOP LIGHT</text>
<text x="168.8" y="121.5">REAR ACCESSORY</text>
<text x="168.8" y="124">POWER SUPPLY SOCKET</text>
<text x="24.9" y="127.6">1</text>
<text x="25.3" y="131.9">B169</text>
<text x="30" y="127.6">B</text>
<text x="101.2" y="127.6">1</text>
<text x="102.2" y="131.9">R19</text>
<text x="106.3" y="127.6">B</text>
<text x="141.2" y="127.5">SD</text>
<text x="150.9" y="127.5">WG</text>
<text x="186.8" y="127.6">B</text>
<text x="188.5" y="131.9">R32</text>
<text x="192.2" y="127.6">1</text>
<text x="95.8" y="138.9">B</text>
<text x="95.9" y="143.9">B97</text>
<text x="101.2" y="138.9">6</text>
<text x="104.9" y="143.9">R1</text>
<text x="107" y="138.9">B</text>
<text x="75.6" y="148.3" transform="rotate(-90 75.6 148.3)">B</text>
<text x="82.6" y="148.3" transform="rotate(-90 82.6 148.3)">B</text>
<text x="100.7" y="156">NA</text>
<text x="105.7" y="155.9">: NON-TURBO MODEL</text>
<text x="148.4" y="155.7" transform="rotate(-90 148.4 155.7)">B</text>
<text x="100.7" y="163">SD</text>
<text x="105.7" y="162.9">: SEDAN MODEL</text>
<text x="79.3" y="174">GB-6</text>
<text x="100.4" y="170.1">WG</text>
<text x="105.7" y="170">: WAGON MODEL</text>
<text x="145.1" y="174">GB-7</text>
<text x="20.8" y="182.4">R19</text>
<text x="27" y="182.3">(BLUE)</text>
<text x="40.2" y="182.4">R32</text>
<text x="52.7" y="182.4">R56</text>
<text x="64.9" y="182.4">R245</text>
<text x="78.4" y="182.4">R16</text>
<text x="92.6" y="182.4">R52</text>
<text x="108.4" y="182.4">R139</text>
<text x="123.5" y="182.4">B275</text>
<text x="137" y="182.4">R41</text>
<text x="143.1" y="182.3">(BLUE)</text>
<text x="157.8" y="182.4">R42</text>
<text x="183.3" y="182.4">D62</text>
<text x="22.2" y="188">1</text>
<text x="22.2" y="190.8">2</text>
<text x="40.2" y="187.3">1</text>
<text x="43" y="190">2</text>
<text x="52.7" y="190.1">1</text>
<text x="55.5" y="190.1">2</text>
<text x="66.9" y="188.7">1</text>
<text x="66.9" y="191.5">2</text>
<text x="78.4" y="187.3">R22</text>
<text x="91.2" y="188">1</text>
<text x="94" y="188">2</text>
<text x="96.8" y="188">3</text>
<text x="107.5" y="188.7">3</text>
<text x="110.3" y="188.7">2</text>
<text x="113.1" y="188.7">1</text>
<text x="124" y="190.8">3</text>
<text x="124" y="188">1</text>
<text x="126.8" y="190.8">4</text>
<text x="126.8" y="188">2</text>
<text x="137" y="187.3">R43</text>
<text x="143.1" y="187.2">(BLUE)</text>
<text x="157.8" y="188.7">1</text>
<text x="157.8" y="191.5">3</text>
<text x="160.6" y="188.7">2</text>
<text x="160.6" y="191.5">4</text>
<text x="179" y="188">1</text>
<text x="181.8" y="188">2</text>
<text x="184.6" y="188">3</text>
<text x="187.4" y="188">4</text>
<text x="190.2" y="188">5</text>
<text x="79.8" y="192.9">1</text>
<text x="79.8" y="195.7">2</text>
<text x="136.9" y="192.7">1</text>
<text x="136.9" y="195.5">3</text>
<text x="140.4" y="192.7">2</text>
<text x="140.4" y="195.5">4</text>
<text x="21.2" y="203.7">B169</text>
<text x="33.9" y="203.7">R58</text>
<text x="47.2" y="203.7">R246</text>
<text x="61.7" y="203.7">B97</text>
<text x="79.8" y="203.7">D15</text>
<text x="79.8" y="198.5">3</text>
<text x="85.9" y="203.6">(BLACK)</text>
<text x="109.3" y="203.7">R57</text>
<text x="115.5" y="203.6">(BLACK)</text>
<text x="144.7" y="200.2">D11</text>
<text x="21.8" y="208.6">R50</text>
<text x="33.3" y="208.6">R122</text>
<text x="46.3" y="210">1</text>
<text x="49.1" y="210">2</text>
<text x="51.9" y="210">3</text>
<text x="58.8" y="209.3">1</text>
<text x="61.6" y="209.3">2</text>
<text x="64.4" y="209.3">3</text>
<text x="67.2" y="209.3">4</text>
<text x="75.5" y="209.2">3</text>
<text x="83.9" y="209.2">2</text>
<text x="86.7" y="209.2">1</text>
<text x="99.5" y="209.3">1</text>
<text x="102.3" y="209.3">2</text>
<text x="105.1" y="209.3">3</text>
<text x="113.5" y="209.3">4</text>
<text x="116.3" y="209.3">5</text>
<text x="119.1" y="209.3">6</text>
<text x="121.9" y="209.3">7</text>
<text x="139" y="206.4">1</text>
<text x="140.5" y="209.1">5</text>
<text x="141.8" y="206.4">2</text>
<text x="143.3" y="209.1">6</text>
<text x="146.1" y="209.1">7</text>
<text x="148.9" y="209.1">8</text>
<text x="150.2" y="206.4">3</text>
<text x="151.7" y="209.1">9</text>
<text x="153.1" y="206.3">4</text>
<text x="20.3" y="214.9">1</text>
<text x="23.1" y="214.9">2</text>
<text x="25.9" y="214.9">3</text>
<text x="32.4" y="214.2">1</text>
<text x="35.2" y="214.2">2</text>
<text x="38" y="214.2">3</text>
<text x="46.3" y="212.8">4</text>
<text x="49.1" y="212.8">5</text>
<text x="51.9" y="212.8">6</text>
<text x="58.8" y="212.1">5</text>
<text x="61.6" y="212.1">6</text>
<text x="64.4" y="212.1">7</text>
<text x="67.2" y="212.1">8</text>
<text x="75.5" y="212.2">8</text>
<text x="78.3" y="212.2">7</text>
<text x="81.1" y="212.2">6</text>
<text x="83.9" y="212.2">5</text>
<text x="86.7" y="212.2">4</text>
<text x="99.5" y="212.1">8</text>
<text x="102.3" y="212.1">9</text>
<text x="104.7" y="212.1">10</text>
<text x="107.5" y="212.1">11</text>
<text x="110.2" y="212.1">12</text>
<text x="113" y="212.1">13</text>
<text x="115.8" y="212.1">14</text>
<text x="118.7" y="212.1">15</text>
<text x="121.5" y="212.1">16</text>
<text x="138.7" y="212">10</text>
<text x="140.1" y="214.8">16</text>
<text x="141.4" y="212">11</text>
<text x="142.9" y="214.8">17</text>
<text x="144.2" y="212">12</text>
<text x="147" y="212">13</text>
<text x="148.5" y="214.8">18</text>
<text x="150" y="212">14</text>
<text x="151.4" y="214.8">19</text>
<text x="152.9" y="212">15</text>
<text x="20.3" y="217.8">4</text>
<text x="23.1" y="217.8">5</text>
<text x="25.9" y="217.8">6</text>
<text x="32.4" y="217">4</text>
<text x="35.2" y="217">5</text>
<text x="38" y="217">6</text>
<text x="138.7" y="217.7">20 21</text>
<text x="144.3" y="217.7">22 23</text>
<text x="149.9" y="217.7">24</text>
<text x="152.7" y="217.7">25</text>
</g>
</svg>
